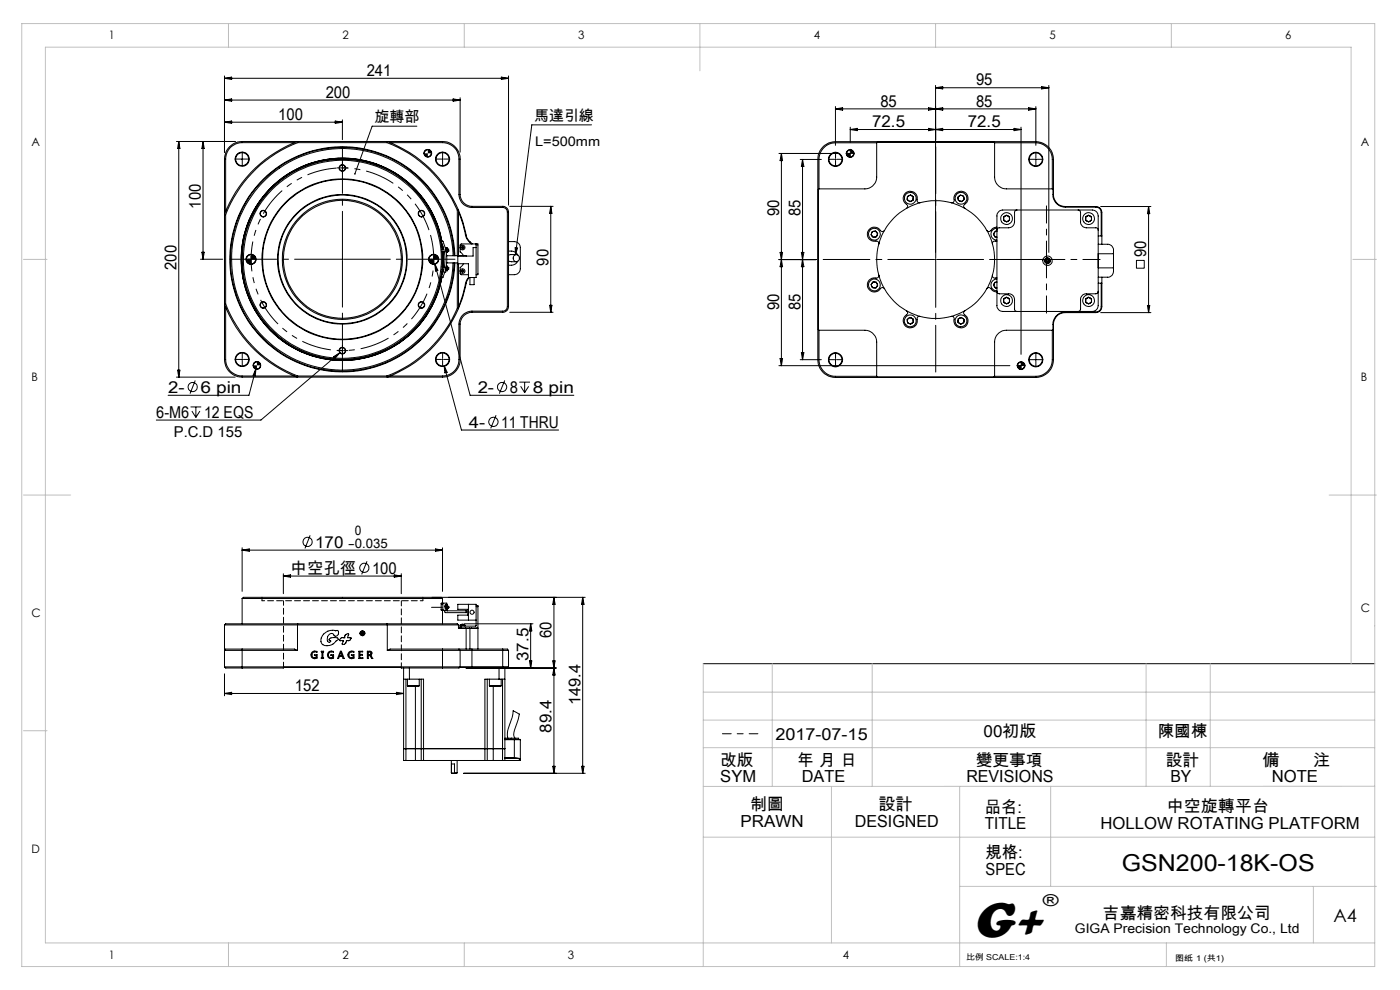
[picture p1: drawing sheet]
<svg xmlns="http://www.w3.org/2000/svg" width="297mm" height="210mm" viewBox="0 0 297 210" stroke-linecap="round" stroke-linejoin="round" font-family="sans-serif">
<g fill="none" stroke="#000" stroke-width=".21">
<path d="M47.6 16.1v16.2M47.6 16.6l1.5-.2v.5zM47.6 16.6h60.3M106.4 16.4l1.5 .2-1.5 .3zM107.9 16.1v27.4M198.5 18.1v35.4M198.5 18.6l1.5-.2v.5zM198.5 18.6h24M221 18.4l1.5 .2-1.5 .3zM222.5 18.1v35.4M37.4 30h12.5M37.9 30l.3 1.5h-.5z"/>
<path d="M37.9 30v50M43.1 30v25M43.1 30l.2 1.5h-.5zM47.6 25.9h25M47.6 25.9l1.5-.2v.5zM47.6 21.2l1.5-.2v.5zM47.6 21.2h50M48.7 31.1l1.3-.8 1.4-.3h42.5a3.7 3.7 0 0 1 3.7 3.8v7.5a2.57 2.57 0 0 0 2.5 2.5h6.5a1.21 1.21 0 0 1 1.3 1.2v20a1.21 1.21 0 0 1-1.3 1.2h-6.5a2.57 2.57 0 0 0-2.5 2.5v7.6a3.7 3.7 0 0 1-3.7 3.7h-42.5a3.7 3.7 0 0 1-3.8-3.7v-42.5l.3-1.5zM51.3 33.8h.2M51.4 33.6v.3M62.5 30.3h-11.1a3.5 3.5 0 0 0-3.5 3.5v11.1M63.1 30.3v-.3a26.7 26.7 0 0 0-15.5 15.5h.3"/>
<path d="M63.1 30.3a26.5 26.5 0 0 0-15.2 15.2M63.1 30.3h19M71.1 25.7l1.5 .2-1.5 .3zM72.5 35.6h.2M72.6 25.4v4.2M72.6 35.5v.3M82.1 30.3a26.3 26.3 0 0 1 14.9 14.3M82.1 30.3l.1-.3a26.7 26.7 0 0 1 15.1 14.5M82.8 30.3h11.1a3.5 3.5 0 0 1 3.5 3.5v7.5a2.77 2.77 0 0 0 2.7 2.7h6.5a.96 .96 0 0 1 1 1v20a.96 .96 0 0 1-1 1h-6.5a2.77 2.77 0 0 0-2.7 2.7v7.6a3.5 3.5 0 0 1-3.5 3.5h-11.1M88.4 26.8h-9.4l-3.7 10.1M90.8 31.7a.77 .77 0 0 0-.8 .8M91.5 32.5a.78 .78 0 0 1-.7 .8"/>
<path d="M93.8 33.8h.2M93.9 33.6v.3M96.1 21l1.5 .2-1.5 .3zM97.6 20.7v11.6M125.5 26.5h-12.7l-3.4 27.5M165.2 32.6h12.8M165.8 32.6v45M165.8 32.6l.2 1.5h-.5zM169.8 33.8h4.4M170.3 33.8v42.5M170.3 33.8l.2 1.5h-.5zM177.1 33.8h.3"/>
<path d="M177.2 33.7v.2M177.2 22.6v8.2M177.2 23.1h42.5M177.2 23.1l1.6-.2v.5zM180.2 32.6h.3M180.4 32.4v.3M180.4 31.8a.78 .78 0 0 0-.8 .8M180.4 27v3.2M180.4 27.5l1.5-.3v.5zM181.1 32.6a.72 .72 0 0 1-.7 .7M186 30.3v7.3a2.57 2.57 0 0 1-2.5 2.5h-9.8M186 30.3h-8.8a3.5 3.5 0 0 0-3.5 3.5v6.3"/>
<path d="M186 30.3h25M197 27.2l1.5 .3-1.5 .2zM197 22.9l1.5 .2-1.5 .3zM198.5 23.1l1.5-.2v.5zM198.5 27.5l1.5-.3v.5zM211 30.3v7.3a2.5 2.5 0 0 0 2.5 2.5h9.7M211 30.3h8.7a3.5 3.5 0 0 1 3.5 3.5v6.3M215.1 27.2l1.5 .3-1.5 .2zM216.6 27.5h-36.2M216.6 27v48.2M218.2 22.9l1.5 .2-1.5 .3zM219.6 33.8h.3"/>
<path d="M219.7 33.7v.2M219.7 22.6v8.2M42.5 55h4.7M42.8 53.5h.5l-.2 1.5zM47.9 45.5v19M53.1 55h.3M53.3 54a1.02 1.02 0 0 0-1.1 1M53.3 54.9v.2M54.3 55a1.02 1.02 0 0 1-1 1M72.5 55h.2M72.6 54.9v.2M91.9 55h.2"/>
<path d="M92 54.9v.2M92 54h-.1a1.05 1.05 0 0 0-.9 1M92.3 56l7.4 27.8h22M92.3 56l.6 1.4-.5 .1zM93 55a1.02 1.02 0 0 1-1 1M93.6 51.3l.3-.2a9.2 9.2 0 0 1 0 7.8l-.3-.2a8.8 8.8 0 0 0 0-7.4zM93.7 51.3a21.4 21.4 0 0 0-32.8-14.1 21.4 21.4 0 0 0 0 35.7 21.4 21.4 0 0 0 32.8-14.2M93.7 51.3a21.4 21.4 0 0 0-32.9-14.2 21.4 21.4 0 0 0 0 35.8 21.4 21.4 0 0 0 32.9-14.1M93.7 51.6l.2 1.3M93.8 51.2a21.5 21.5 0 0 0-33-14.1 21.5 21.5 0 0 0 0 35.8 21.5 21.5 0 0 0 33-14.1M93.8 57.1h.4M93.8 56.6h.5"/>
<path d="M93.9 58l.1-.9-.1 .9M93.9 52l.1 .9-.1-.9M93.9 57.1l-.2 1.3M93.9 53.4v3.2M94.1 53.4v3.2M94.2 52.9h-.4M94.3 53.4h-.5M94.4 57.7h.1M94.5 57.2h.1M94.5 52.8h.1M94.6 56.7h.1M94.6 53.3h.1"/>
<path d="M94.8 55.8h2.3M94.8 54.2l4.2 .1M94.8 52.6l.2 .2M94.8 52.6l.1 .9M94.8 52.6h-.2l.1 1 .2-.1M94.9 56.5l.1 .3M94.9 56.5l-.1 1M94.9 56.5l-.2-.1-.1 1 .2 .1M95 57.2l-.2 .3M95 57.2h.1M95 52.8h.1M95 52.8v.3"/>
<path d="M95 53.3l-.1 .2M95 56.8h.1M95 56.8v.1M95 56.9h.1M95 56.9v.3M95 53.1h.1M95 53.1v.2M95 53.3h.1M96.1 54.2a23.5 23.5 0 0 0-33.9-20.3 23.5 23.5 0 0 0-4.3 39.4 23.5 23.5 0 0 0 37.5-12.6l.5-2.3 .2-2.6M96.4 54.2a23.8 23.8 0 0 0-34.6-20.4 23.8 23.8 0 0 0-3.6 40 23.8 23.8 0 0 0 37.7-14l.5-4M96.5 54.2a23.9 23.9 0 0 0-35.6-19.9 23.9 23.9 0 0 0-1.3 40.8 23.9 23.9 0 0 0 36.8-17.6l.1-1.7M97 44.6v9.6"/>
<path d="M97 55.8v9.6M97.3 44.9l1.2 3.7a4.6 4.6 0 0 0 .9 2.6l.6 .5M97.3 44.5l1.3 4a4.4 4.4 0 0 0 .9 2.6l.7 .6M97.3 44.5l-.3 .1M97.3 44.5v9.7M97.3 55.9v9.6M98 52.5h.2M98 57.5h.2M98 52.4v.2M98.1 52.4h.1M98.1 52.4h-.2l.2 .2M98.1 52.6h.1"/>
<path d="M98.1 57.6h.1M98.1 52.4v.2M98.1 57.4v.2M98.2 52.4h.1M98.2 57.4v.1M98.2 57.4l-.1-.1-.2 .2 .2 .2 .1-.1M98.2 57.4l-.2 .2M98.2 52.4v.2M98.2 57.5v.1M98.2 52.6h.1M98.2 57.6h.1M98.3 55.9l-.7 .9 .1 1.4 1.7 .1"/>
<path d="M99.4 58.9a3 3 0 0 0-.8 1.9l-1.3 4.3M99.6 58.9l-.2 .1a4.3 4.3 0 0 0-.8 2.5l-1.3 4M99.7 58.9v1.5h.9v-1.5M101 51.7h.4v6.6h-.4M101 51.7v7.2h-1.6M101 51.7l-3.3 .1-.1 1.6 .7 .8M101 52.5h-.6v1.8h-3.3v1.6h2.3v3M107.9 55.3l.3 .2h1.3M107.9 53.3l1.2 .1 .8 .7M107.9 51.3h1.2a1.33 1.33 0 0 1 1.3 1.2v4.5a1.33 1.33 0 0 1-1.3 1.3h-1.2M108.1 43.8h9.2M108.5 55.5h.1"/>
<path d="M109.3 52.5l.5 .1-.4 1.4zM109.5 54h-1.2l-.4 .2M109.9 55.4l-.8 .7-1.2 .2M116.8 43.8v22.4M116.8 43.8l.3 1.5h-.5zM165.2 55.1h7.9M165.5 53.5h.5l-.2 1.6zM165.8 55.1l.2 1.5h-.5zM170 53.5h.5l-.2 1.6zM170.3 55.1l.2 1.5h-.5zM173.7 40.1h-.1v29.8l.1 .2M185 49.1l.7-.1 .5 .6-.3 .6-.7 .2-.4-.6z"/>
<path d="M185.2 59.8l.7 .1 .3 .6-.4 .6-.7-.1-.3-.6zM186.4 51.7a12.2 12.2 0 0 0 0 6.7M186.4 58.4a.59 .59 0 0 1-.2 .6 .59 .59 0 0 1-.7-.1 1.52 1.52 0 0 0-1.2 2.4 1.52 1.52 0 0 0 2.6-.2l.3-.1 .4 .2M186.4 58.4l.7 1.8 .5 1M187.6 48.9a.59 .59 0 0 1-.6 .2 .59 .59 0 0 1-.4-.5 1.52 1.52 0 0 0-2.6 .8 1.52 1.52 0 0 0 2.1 1.7l.3 .4v.2M187.6 48.9l-.5 1-.7 1.8M192.3 44.2a12.1 12.1 0 0 0-4.7 4.7M192.5 41.7l.7-.4 .5 .5v.7l-.7 .3-.6-.4zM195.2 43a13.1 13.1 0 0 1 6.6 0M195.2 43a.57 .57 0 0 1-.6-.2 .57 .57 0 0 1 0-.7 1.53 1.53 0 0 0-2.4-1.3 1.53 1.53 0 0 0 .3 2.7v.4l-.2 .3M195.2 43l-2.9 1.2M198.4 55.1h.2"/>
<path d="M198.5 54.9v.3M201.8 43a.55 .55 0 0 0 .6-.2 .55 .55 0 0 0 0-.7 1.54 1.54 0 0 1 2.3-1.3 1.54 1.54 0 0 1-.2 2.7l-.1 .4 .3 .3M201.8 43l2.9 1.2M203.2 41.8l.5-.4 .7 .2 .1 .7-.5 .5-.7-.3zM204.7 44.2a12.1 12.1 0 0 1 4.6 4.7M209.3 48.9l.7 1.4 .5 1.4M210.5 58.4a.61 .61 0 0 0 .3 .6 .61 .61 0 0 0 .7-.1M210.5 51.7a12.2 12.2 0 0 1 0 6.7M210.5 58.4l-.5 1.5-.7 1.3M211.2 49l.3 .1a.62 .62 0 0 0-.6 .6 .62 .62 0 0 0 .6 .6h-.4l-.4-.7zM211.5 59.2a1.25 1.25 0 0 0-1.3 1.2 1.25 1.25 0 0 0 1.3 1.3M211.5 48.4a1.25 1.25 0 0 0-1.3 1.3 1.25 1.25 0 0 0 1.3 1.2"/>
<path d="M211.5 51.2a.61 .61 0 0 0-.7 0 .61 .61 0 0 0-.3 .5M211.5 48.2a2.66 2.66 0 0 0-1.6 .9l-.6-.2M212 44.8l.7-.3h19a1.26 1.26 0 0 1 1.3 1.3v19a1.26 1.26 0 0 1-1.3 1.3h-19a1.26 1.26 0 0 1-1.2-1.3v-19.2zM212.9 46l.6-.4 .6 .4 .1 .7-.6 .4-.7-.3zM215.7 44.5l-.5 .5v2.1a1.26 1.26 0 0 1-1.2 1.2h-2.1l-.3 .2-.1 .3M221.9 55.1h.2M222 54.9l-.3 .2M222 54.9v.3M222.3 54.7l-.3 .2M222.3 54.7a.62 .62 0 0 1 .6 .7 .62 .62 0 0 1-.8 .5 .62 .62 0 0 1-.4-.8M222.3 54.7l-.5 .1-.1 .3M223.2 40.1l.2 .1a3 3 0 0 0 1.8 3.6l.8 .1h6.5a1.09 1.09 0 0 1 1.1 1.2v5"/>
<path d="M228.7 44.5l.5 .4v2.2a1.26 1.26 0 0 0 1.3 1.2h2.1l.3 .2 .1 .3M230.3 46l.6-.4 .6 .4 .1 .7-.6 .4-.7-.3zM233 53.8h3.2M233 51.8h2a1.2 1.2 0 0 1 1.2 1.2v4.6a1.21 1.21 0 0 1-1.2 1.2h-2M233 50.1h.8M233.5 43.8h10.7M233.8 51.8v-6.7a1.26 1.26 0 0 0-1.3-1.3h-6.5a2.45 2.45 0 0 1-2.5-2.5v-7.5a3.7 3.7 0 0 0-3.8-3.8h-42.5a3.7 3.7 0 0 0-3.7 3.8v42.5a3.7 3.7 0 0 0 3.7 3.8h42.5a3.7 3.7 0 0 0 3.8-3.8v-7.5a2.51 2.51 0 0 1 2.5-2.5h6.5a1.26 1.26 0 0 0 1.3-1.3v-6.2M236.2 56.8h-3.2M241.1 55.2h1.6v1.7h-1.6zM243.7 43.8v22.5M243.7 43.8l.2 1.5h-.5zM37.7 78.5h.5l-.3 1.5z"/>
<path d="M47.9 64.5a26.7 26.7 0 0 0 15.2 15.3M47.9 64.5h-.3a26.7 26.7 0 0 0 15.5 15.5v-.2M47.9 65.1v11.2a3.5 3.5 0 0 0 3.5 3.5h11.1M51.3 76.3h.2M51.4 76.1v.3M54.3 78.2l-1.5 5.6h-17.1M54.3 78.2l-.1 1.6-.5-.2zM54.5 76.8a.72 .72 0 0 0-.7 .7M55.2 77.5a.78 .78 0 0 1-.7 .8M63.1 79.8h19M70.8 75.7l1.3-.8-1 1.1zM72.1 74.9l-16.7 14.2h-22.2"/>
<path d="M72.5 74.4h.2M72.6 74.3v.2M93.8 76.3h.2M93.9 76.1v.3M94.2 77.6l3.7 13.6h20.6M94.2 77.6l.7 1.4-.5 .1zM97 65.4a26.3 26.3 0 0 1-14.9 14.4M97 65.4l.3 .1M97.3 65.5a26.7 26.7 0 0 1-15.1 14.5l-.1-.2M108.1 66.2h9.2M116.6 64.8h.5l-.3 1.4zM165.2 77.6h49"/>
<path d="M165.5 76.1h.5l-.2 1.5zM169.8 76.3h4.4M170 74.8h.5l-.2 1.5zM173.7 70.1v6.2a3.5 3.5 0 0 0 3.5 3.5h8.8M173.7 70.1h9.8a2.51 2.51 0 0 1 2.5 2.5v7.2M177.1 76.3h.3M177.2 76.2v.2M186 79.8h25M187.6 61.2a12.1 12.1 0 0 0 4.7 4.7M192.3 65.9a.59 .59 0 0 1 .2 .6 .59 .59 0 0 1-.4 .5 1.53 1.53 0 0 0 .8 2.5 1.53 1.53 0 0 0 1.7-2.1l.2-.2 .4-.1M192.3 65.9l2.9 1.2M192.4 67.8l.6-.5 .7 .3 .1 .7-.6 .4-.7-.2z"/>
<path d="M195.2 67.1a13.1 13.1 0 0 0 6.6 0M203.3 67.6l.6-.3 .6 .5v.7l-.7 .3-.6-.4zM204.7 65.9a.59 .59 0 0 0-.3 .6 .59 .59 0 0 0 .5 .5 1.5 1.5 0 0 1-.7 2.5 1.5 1.5 0 0 1-1.8-1.9l-.1-.4-.5-.1M204.7 65.9l-2.9 1.2M209.3 61.2a12.1 12.1 0 0 1-4.6 4.7M209.3 61.2a.59 .59 0 0 1 .7-.2 .59 .59 0 0 1 .4 .5l.5 .3 .6 .1M211.5 61.8l.1 .3 .4 .2h2a1.21 1.21 0 0 1 1.2 1.3v2l.2 .3 .3 .2M211.5 61.1a.62 .62 0 0 1-.6-.7 .62 .62 0 0 1 .6-.6l-.5 .1-.2 .7 .4 .5h.3M212.9 63.4l.6-.4 .6 .4 .1 .7-.6 .4-.7-.3zM216.5 77.6h.2M216.6 77.4v.3M216.6 76.8h-.1a.74 .74 0 0 0-.6 .8"/>
<path d="M217.3 77.6v.1a.73 .73 0 0 1-.7 .6M219.6 76.3h.3M219.7 76.2v.2M223.2 70.1v6.2a3.5 3.5 0 0 1-3.5 3.5h-8.7M223.2 70.1h-9.7a2.51 2.51 0 0 0-2.5 2.5v7.2M230.3 63.4l.6-.4 .6 .4 .1 .7-.6 .4-.7-.3zM233 61.8l-.1 .3-.4 .2h-2a1.21 1.21 0 0 0-1.3 1.3v2l-.1 .3-.4 .2M233 60.1h.8M233.5 66.3h10.7M233.6 60.1v4.9a1.09 1.09 0 0 1-1.1 1.2h-6.5a2.59 2.59 0 0 0-2.6 2.6v1.1l-.2 .2M243.4 64.8h.5l-.2 1.5zM37.4 80h12.5"/>
<path d="M40.4 86.3h2.3M40.7 87.2l.9 1.3M41.4 80.7l-1.1 2.8M41.6 86.3v2.2M42.4 87.2l-.8 1.3M105.2 88.1l-1.1 2.8M107.1 80.7l-1.2 2.8M110.2 81.1h2.2M110.5 81.9l.8 1.4M111.3 81.1v2.2M112.1 81.9l-.8 1.4M51.4 116.2v9.2"/>
<path d="M51.4 116.7h42.5M51.4 116.7l1.5-.3v.5zM65.8 113.6l-1.1 2.7M77.9 119.1l-1.2 2.7M92.4 116.4l1.5 .3-1.5 .2zM93.9 116.2v9.2M47.6 132.6h15.5M47.6 132.6v8.9M51.4 127h42.5M51.4 127a1.87 1.87 0 0 1 1.6-.3h40.6l.3 .3M51.4 137.7h-3.5l-.3 .3h15.5M51.4 127v5.3"/>
<path d="M51.4 137.7v4M51.4 137.7h11.1l.6 .3M60.1 121.7v4.2M60.1 122.2h25M60.1 122.2l1.5-.3v.5zM63.1 132.6v5.4M63.1 132.6h19.1M63.1 132.3h-15.2l-.3 .3M63.1 132.3h19M63.1 132.3v.3M66.3 138.3l.5-.2 .4 .1v.2a.64 .64 0 0 0-1 .4 .64 .64 0 0 0 .9 .7v-.4h-.4v-.2h.6v.7a.83 .83 0 0 1-1.2-.2 .83 .83 0 0 1 .2-1.1zM68.2 138.1h.5l-.2 .2v1.2h.2v.2h-.5v-.2h.1v-1.2z"/>
<path d="M68.7 134.5a3.7 3.7 0 0 1 2.8-.8 .63 .63 0 0 1 .1 1.1 .63 .63 0 0 1-1-.4 1.07 1.07 0 0 0-1.1 .6 1.07 1.07 0 0 0 .2 1.2l.5-.2-.4-.2v-.2a1.58 1.58 0 0 1 2-.1l-.1 .2-.4 .2a2.01 2.01 0 0 1-3.1 .5 1.74 1.74 0 0 1 .5-1.9zM69.7 138.3l.6-.2 .4 .1v.2a.64 .64 0 0 0-1 .4 .64 .64 0 0 0 .9 .7v-.4h-.4v-.2h.6v.7a.83 .83 0 0 1-1.2-.2 .83 .83 0 0 1 .1-1.1zM72.2 138.1h.2l.6 1.6h-.2l-.2-.4h-.6l-.2 .4h-.2zM72.3 138.3l.3 .8h-.6zM72.3 135.4l.3-.2a.4 .4 0 0 0 .5 0 .4 .4 0 0 0 .1-.4l.7-.4-.2 .9h.8a.7 .7 0 0 1-1 .6v.1a.64 .64 0 0 1-.9 .6l.2-.7-.8-.1zM73 135.3h.1M74.1 138.3l.5-.2 .5 .1v.2a.64 .64 0 0 0-1.1 .4 .64 .64 0 0 0 .9 .7v-.4h-.4v-.2h.6v.7a.83 .83 0 0 1-1.1-.2 .83 .83 0 0 1 .1-1.1zM76.1 138.1h.8v.2h-.6v.5h.6v.2h-.6v.5h.7v.2h-.9zM76.7 134l.4 .1-.2 .3 .3 .2-.4-.2-.1 .2zM76.8 134.1l.2 .1-.2 .1zM77.9 138.1h.5a.41 .41 0 0 1 .5 .4 .41 .41 0 0 1-.3 .5l.5 .7h-.3l-.4-.7h-.3v.7h-.2zM78.1 138.3h.3a.28 .28 0 0 1 .3 .3 .28 .28 0 0 1-.3 .2h-.3z"/>
<path d="M78.6 139h.1M82.1 132.3h14.9l.3 .3M82.1 132.3l.1 .3M82.2 132.6h15.1M82.2 138h15.4M82.2 132.6v5.4M83.6 121.9l1.5 .3-1.5 .2zM85.1 121.7v4.2M91.5 128.8h2.3M91.6 126.7h32.5M93.6 129.3v.2h.4M93.6 129.3h.3"/>
<path d="M93.6 128.1h.3M93.6 128.1v1.2M93.9 137.7h3.5M93.9 127v.9M93.9 129.5v2.8M93.9 137.7v4M93.9 137.7h-11.1l-.6 .3M93.9 129.3l.1 .2M93.9 128.1v1.2M94 127.9l-.1 .2M94 127.9h-.4v.2M94 127.9h.8v.4"/>
<path d="M94 129.5h.8M94.4 129.5l.1 .5h4.4M94.4 128.6h.2M94.7 128.3l-.1 1h.3M94.7 128.3h.2M94.7 128.3a.4 .4 0 0 0-.4 .4 .4 .4 0 0 0 .3 .4M94.8 129.5l.1 .1M94.8 129.5h.1M94.8 129.3v.2M94.9 128.3l.1 .5M94.9 128.3v1M94.9 129.6h4"/>
<path d="M95 128.6h.1M95 128.6v.1M95 128.9l-.1 .4M95 128.8v.1M95 128.7v.1M95 128.9h.1M95 128.9v.1zM95 128.8h.1M95 128.7h.1M97.3 132.6v.7h1.6M97.3 133.2h1.4M97.4 137.7h2.7"/>
<path d="M97.4 137.7l.2 .3M97.6 132.6h1M97.6 132.8h.3M97.6 138h10.3M97.6 132.6v.6M97.6 138v3.5M97.9 132.8v.4M97.9 132.5l-.3 .1M97.9 132.5h.1M97.9 132.5h.5M98.4 132.5l.2 .1M98.4 132.5h.1"/>
<path d="M98.5 132.3h14.6M98.6 132.6v.2M98.7 133.2h.9M98.7 133.2l.2 .1M98.9 129.6v.4M98.9 133.3h.8M98.9 133.3v4.4M99.4 128.2v3.3M99.6 133.2h1.6M99.6 133.2l.1 .1M99.7 133.3h1.7M99.7 133.3v4.4"/>
<path d="M100.1 137.7h6.5M100.1 137.7v3.9M101 128.4h.4v.3M101 131.5h-3.9v-1h2.1v-1.3h-2.1v-1h3.9v4.6h-3.1M101 128.7h.4M101.2 133.2l.2 .1M101.4 128.7v4.4l-.2 .1M101.4 133.3v4.4M106.6 137.7h.2a.99 .99 0 0 1 1.1 .3M106.6 137.7v3.9M107.9 138v3.5M112.6 132.3v9.4"/>
<path d="M112.6 132.3l.2 1.5h-.5zM117.5 126.7v37.3M117.5 126.7l.3 1.5h-.5zM123.6 126.7l.3 1.5h-.5zM123.6 126.7v37.3M47.6 141.5h50M47.6 141.5l.3 .2h3.5M47.6 142.9v4.7M47.6 147.1l1.5-.2v.4zM47.6 147.1h38M51.4 141.7h8.7l.1-.1 33.7 .1M84.1 146.9l1.5 .2-1.5 .2z"/>
<path d="M85.6 144.1h1.3M85.6 158.8h.5zM85.6 141.7v19.6h.5M86.1 158.8h21M86.1 144.1v17.2M86.4 145.4l.1 .2h2.3l.1-.2M86.4 145.4h2.5M86.4 144.1v1.3M86.9 144.1h3v17.2M86.9 141.7v2.4M88.1 145.6v15.7M88.9 144.1v1.3"/>
<path d="M89.4 144.1v17.2M97.5 141.6h2.6M97.6 141.5l-.2 .2h-3.5M97.6 141.5h10.3M98.9 141.7h19.1M100.1 141.6h6.5M103.4 144.1v17.2M103.8 145.4l.1 .2h2.3l.1-.2M103.8 145.4h2.5M103.8 144.1v1.3M104.6 145.6v15.7M105.9 144.1h1.2"/>
<path d="M105.9 141.6v2.5M105.9 144.1h-3v17.2M106.3 144.1v1.3M106.6 144.1v17.2M107.1 141.6v19.7M107.1 156.9h2M107.1 156.8h2M107.1 156.6h1.4M107.7 156.6a7.6 7.6 0 0 1 1-4.4l.2-1.4 1.3 .7-.8 2.7a2.52 2.52 0 0 0-.1 2.4M107.9 141.5l-1.3 .1M108.5 156.6h1.5v.2M108.5 156.6v.2"/>
<path d="M109.1 156.9h1.3M109.1 156.8v.1M109.1 156.8l1.3 .1M109.1 156.9v3.9M110.4 156.9l-.1 4.4M112.3 140.2h.5l-.2 1.5zM117.3 140.2h.5l-.3 1.5zM117.5 141.7l.3 1.5h-.5zM149.2 140.8h142.4M86.1 161.3h2M88.1 161.3h1.3M89.4 161.3h.5"/>
<path d="M89.9 161.3h13M95.7 163.9l.4 .1M95.7 161.3v2.6M95.7 163.9h.1M95.8 163.9v-1.8h.6v1.8M95.8 163.9l.3 .1M96.4 163.9h.6M96.4 163.9l-.3 .1M97 163.9l-.9 .1M97 161.3v2.6M98.4 164h25.7M102.9 161.3h.5"/>
<path d="M103.4 161.3h1.2M104.6 161.3h2M106.6 161.3h.5M107.1 160.8h2M107.1 161.3h3.2M109.1 160.8l1.1 .1 .2 .2h-.1M109.1 160.8h.1M109.1 160.8l1 .2 .2 .1M110.3 161.1v.2M117.3 162.6h.5l-.3 1.4zM123.4 162.6h.5l-.3 1.4z"/>
<circle cx="51.4" cy="33.8" r="1.37"/>
<circle cx="51.4" cy="33.8" r="1.51"/>
<circle cx="72.6" cy="35.6" r=".63"/>
<circle cx="72.6" cy="35.6" r=".7"/>
<circle cx="90.7" cy="32.5" r=".75"/>
<circle cx="90.8" cy="32.5" r=".83"/>
<circle cx="93.9" cy="33.8" r="1.37"/>
<circle cx="93.9" cy="33.8" r="1.49"/>
<circle cx="177.2" cy="33.8" r="1.48"/>
<circle cx="177.2" cy="33.8" r="1.38"/>
<circle cx="180.4" cy="32.6" r=".75"/>
<circle cx="180.4" cy="32.6" r=".83"/>
<circle cx="219.7" cy="33.8" r="1.5"/>
<circle cx="219.7" cy="33.8" r="1.38"/>
<circle cx="53.3" cy="55" r="1"/>
<circle cx="53.3" cy="55" r="1.08"/>
<circle cx="55.8" cy="45.3" r=".63"/>
<circle cx="55.8" cy="45.3" r=".7"/>
<circle cx="72.6" cy="55" r="13.6"/>
<circle cx="72.6" cy="55" r="13.7"/>
<circle cx="72.6" cy="55" r="21"/>
<circle cx="72.6" cy="55" r="17.1"/>
<circle cx="72.6" cy="55" r="12.5"/>
<circle cx="72.6" cy="55" r="21.2"/>
<circle cx="72.6" cy="55" r="16.9"/>
<circle cx="72.6" cy="55" r="12.7"/>
<circle cx="89.4" cy="45.3" r=".64"/>
<circle cx="89.4" cy="45.3" r=".71"/>
<circle cx="92" cy="55" r="1.08"/>
<circle cx="92" cy="55" r="1.01"/>
<circle cx="98.1" cy="57.5" r=".5"/>
<circle cx="98.1" cy="52.5" r=".5"/>
<circle cx="109.6" cy="54.8" r=".71"/>
<circle cx="185.5" cy="49.7" r="1.25"/>
<circle cx="185.5" cy="49.7" r=".64"/>
<circle cx="193.1" cy="42.1" r="1.25"/>
<circle cx="193.1" cy="42.1" r=".61"/>
<circle cx="203.9" cy="42.1" r="1.25"/>
<circle cx="203.9" cy="42.1" r=".61"/>
<circle cx="213.5" cy="46.4" r="1.26"/>
<circle cx="213.5" cy="46.4" r=".62"/>
<circle cx="222.2" cy="55.3" r=".5"/>
<circle cx="222.2" cy="55.3" r="1"/>
<circle cx="222.2" cy="55.3" r=".38"/>
<circle cx="222.2" cy="55.3" r=".19"/>
<circle cx="230.9" cy="46.4" r="1.25"/>
<circle cx="230.9" cy="46.4" r=".61"/>
<circle cx="51.4" cy="76.3" r="1.37"/>
<circle cx="51.4" cy="76.3" r="1.51"/>
<circle cx="54.5" cy="77.5" r=".82"/>
<circle cx="54.5" cy="77.5" r=".75"/>
<circle cx="55.8" cy="64.7" r=".63"/>
<circle cx="55.8" cy="64.7" r=".7"/>
<circle cx="72.6" cy="74.4" r=".61"/>
<circle cx="72.6" cy="74.4" r=".7"/>
<circle cx="89.4" cy="64.7" r=".64"/>
<circle cx="89.4" cy="64.7" r=".71"/>
<circle cx="93.9" cy="76.3" r="1.37"/>
<circle cx="93.9" cy="76.3" r="1.49"/>
<circle cx="177.2" cy="76.3" r="1.48"/>
<circle cx="177.2" cy="76.3" r="1.38"/>
<circle cx="185.5" cy="60.4" r=".62"/>
<circle cx="185.5" cy="60.4" r="1.25"/>
<circle cx="193.1" cy="68.1" r=".62"/>
<circle cx="193.1" cy="68.1" r="1.25"/>
<circle cx="203.9" cy="68.1" r=".63"/>
<circle cx="203.9" cy="68.1" r="1.25"/>
<circle cx="213.5" cy="63.8" r="1.26"/>
<circle cx="213.5" cy="63.8" r=".62"/>
<circle cx="216.6" cy="77.6" r=".81"/>
<circle cx="216.6" cy="77.5" r=".75"/>
<circle cx="219.7" cy="76.3" r="1.5"/>
<circle cx="219.7" cy="76.3" r="1.38"/>
<circle cx="230.9" cy="63.8" r=".61"/>
<circle cx="230.9" cy="63.7" r="1.25"/>
<circle cx="40.9" cy="82.1" r=".97"/>
<circle cx="104.7" cy="89.5" r=".98"/>
<circle cx="106.5" cy="82.1" r=".98"/>
<circle cx="65.2" cy="115" r=".98"/>
<circle cx="76.9" cy="134.3" r=".51"/>
<circle cx="76.9" cy="134.3" r=".47"/>
<circle cx="77.3" cy="120.4" r=".98"/>
<circle cx="100.1" cy="129.9" r=".43"/>
</g>
<path d="M91.2 49.3a19.4 19.4 0 0 0-32.4-7.8 19.4 19.4 0 0 0 8.7 32.2 19.4 19.4 0 0 0 24-23.2l-.3-1.2" fill="none" stroke="#000" stroke-width=".21" stroke-dasharray="6.3 1.3 1.3 1.3 1.3 1.3" stroke-dashoffset="-.5" stroke-linecap="butt"/>
<path d="M72.4 55h-23.6M72.6 54.7v-23.6M72.6 55.2v23.7M72.9 55h23.6M198.3 55h-23.7M198.5 54.8v-23.6M198.5 55.3v23.6M198.8 55h23.6" fill="none" stroke="#000" stroke-width=".21" stroke-dasharray="30.5 1.3 1.3 1.3" stroke-dashoffset="20.6"/>
<g fill="none" stroke="#000" stroke-width=".21" stroke-dasharray="30.5 1.3 1.3 1.3">
<path d="M51.1 33.7h-1.2M51.4 33.5v-1.3M51.4 34v1.2M51.6 33.7h1.3M72.4 35.6h-.9M72.6 35.4v-.9M72.6 35.9v.8M72.9 35.6h.9M93.6 33.7h-1.2M93.9 33.5v-1.3M93.9 34v1.2M94.1 33.7h1.3"/>
<path d="M177 33.8h-1.2M177.3 33.5v-1.2M177.3 34v1.3M177.5 33.8h1.3M180.1 32.5h-.6M180.4 32.3v-.6M180.4 32.8v.6M180.6 32.5h.7M219.5 33.8h-1.2M219.8 33.5v-1.2M219.8 34v1.3M220 33.8h1.3"/>
<path d="M53 55h-.5M53.3 54.7v-.5M53.3 55.2v.5M53.5 55h.5M91.8 55h-.5M92 54.7v-.5M92 55.2v.5M92.3 55h.5M97.9 52.5h-.1M97.9 57.5h-.1M98.1 52.2v-.1M98.1 52.7v.2"/>
<path d="M98.1 57.2v-.1M98.1 57.7v.2M98.4 52.5h.1M98.4 57.5h.1M51.1 76.2h-1.2M51.4 76v-1.3M51.4 76.5v1.2M51.6 76.2h1.3M72.4 74.4h-.9M72.6 74.1v-.9M72.6 74.6v.9M72.9 74.4h.9"/>
<path d="M93.6 76.2h-1.2M93.9 76v-1.3M93.9 76.5v1.2M94.1 76.2h1.3M177 76.3h-1.2M177.3 76v-1.2M177.3 76.5v1.3M177.5 76.3h1.3M216.4 77.5h-.6M216.6 77.3v-.6M216.6 77.8v.6M216.9 77.5h.6"/>
<path d="M219.5 76.3h-1.2M219.8 76v-1.2M219.8 76.5v1.3M220 76.3h1.3M55.6 126.7v.7M89.7 127.4v-.7"/>
</g>
<path d="M221.8 55h-11.2M222 54.8v-11.1M222 55.3v11.1M222.3 55h11.1" fill="none" stroke="#000" stroke-width=".21" stroke-dasharray="30.5 1.3 1.3 1.3" stroke-dashoffset="26.8"/>
<path d="M153.3 155.6h7.5" fill="none" stroke="#000" stroke-width=".21" stroke-dasharray="30.5 1.3 1.3 1.3" stroke-dashoffset="28.6"/>
<path d="M55.6 127.4h34.1" fill="none" stroke="#000" stroke-width=".21" stroke-dasharray="1.3 .6" stroke-dashoffset=".7"/>
<path d="M60.1 127.4v14" fill="none" stroke="#000" stroke-width=".21" stroke-dasharray="1.3 .6" stroke-dashoffset=".3"/>
<path d="M85.1 127.4v14.3" fill="none" stroke="#000" stroke-width=".21" stroke-dasharray="1.3 .6" stroke-dashoffset=".2"/>
<g fill="none" stroke="#c0c0c0" stroke-width=".21">
<path d="M4.6 5h287v200h-287zM48.5 5v5M98.5 5v5M148.5 5v10M198.5 5v5M248.5 5v5M5 55h5M287 55h5M5 105h10M282 105h10M5 155h5M149.2 152.7h142.4"/>
<path d="M149.2 146.8h142.4M149.2 140.8v64.2M149.2 158.6h142.4M163.8 140.8v26M185 140.8v26M243.1 140.8v26M256.8 140.8v26M286.6 140.8v-130.8h-277v190h282M149.2 177.6h142.4M176.4 166.8v33.2M203.6 166.8v38.2M222.9 166.8v21.2"/>
<path d="M291.6 166.8h-142.4M203.6 188h88.4M278.6 188v12M48.5 200v5M98.5 200v5M247.4 200v5"/>
</g>
<g fill="#000">
<path d="M75.2 36.8l.1 .3 .2-.2zM109.3 52.5l.5 .1-.4 1.4z"/>
<path d="M179.6 32.6a.72 .72 0 0 0 .8 .7v-.7zM180.4 31.8v.8h.7a.78 .78 0 0 0-.7-.8zM215.9 77.6v.1a.8 .8 0 0 0 .7 .6v-.7zM216.6 76.8v.8h.7a.72 .72 0 0 0-.7-.8z"/>
<path d="M53.8 77.5a.78 .78 0 0 0 .7 .8v-.8zM54.5 76.8v.7l.7-.1a.73 .73 0 0 0-.7-.6zM90 32.5a.78 .78 0 0 0 .8 .8v-.8zM90.8 31.7v.8h.7a.78 .78 0 0 0-.7-.8zM52.2 55a1.02 1.02 0 0 0 1.1 1v-1zM53.3 54v1h1l-.4-.8zM91 55a1.02 1.02 0 0 0 1 1v-1zM92 54v1h1a1.02 1.02 0 0 0-1-1z"/>
</g>
<text font-size="11" x="206.4" y="198.7">G+</text>
<text font-size="4.9" x="238" y="184.7">GSN200-18K-OS</text>
<text font-size="3.9" x="282.9" y="195.5">A4</text>
<g font-size="3.5">
<text x="77.8" y="16.1">241</text>
<text x="69.1" y="20.7">200</text>
<text x="186.8" y="22.6">85</text>
<text x="207.1" y="22.6">85</text>
<text x="207.1" y="18.1">95</text>
<text x="59" y="25.4">100</text>
<text x="185" y="27">72.5</text>
<text x="205.3" y="27">72.5</text>
<text x="42.6" y="44.3" transform="rotate(-90 42.6 44.3)">100</text>
<text x="165.3" y="45.8" transform="rotate(-90 165.3 45.8)">90</text>
<text x="169.8" y="45.8" transform="rotate(-90 169.8 45.8)">85</text>
<text x="37.5" y="57.2" transform="rotate(-90 37.5 57.2)">200</text>
<text x="116.4" y="56.4" transform="rotate(-90 116.4 56.4)">90</text>
<text x="243.2" y="54.6" transform="rotate(-90 243.2 54.6)">90</text>
<text x="165.3" y="65.8" transform="rotate(-90 165.3 65.8)">90</text>
<text x="169.8" y="65.8" transform="rotate(-90 169.8 65.8)">85</text>
<text x="35.7" y="83.3">2-</text>
<text x="42.5" y="83.3">6 pin</text>
<text x="101.3" y="83.3">2-</text>
<text x="108.1" y="83.3">8</text>
<text x="113" y="83.3">8 pin</text>
<text x="33.2" y="88.6">6-M6</text>
<text x="43.3" y="88.6">12 EQS</text>
<text x="99.5" y="90.7">4-</text>
<text x="106.3" y="90.7">11 THRU</text>
<text x="66.9" y="116.2">170</text>
<text x="61.6" y="121.7">中空孔徑</text>
<text x="78.9" y="121.7">100</text>
<text x="117" y="135.3" transform="rotate(-90 117 135.3)">60</text>
<text x="112.1" y="140.2" transform="rotate(-90 112.1 140.2)">37.5</text>
<text x="62.6" y="146.6">152</text>
<text x="123.2" y="149.6" transform="rotate(-90 123.2 149.6)">149.4</text>
<text x="117" y="155.5" transform="rotate(-90 117 155.5)">89.4</text>
<text x="164.5" y="157">2017-07-15</text>
<text x="208.7" y="156.4">00初版</text>
<text x="245.6" y="156.4">陳國棟</text>
<text x="152.8" y="162.4">改版</text>
<text x="152.8" y="165.9">SYM</text>
<text x="169.1" y="162.4">年 月 日</text>
<text x="170.1" y="165.9">DATE</text>
<text x="205" y="165.9">REVISIONS</text>
<text x="207" y="162.4">變更事項</text>
<text x="247.4" y="162.4">設計</text>
<text x="248.3" y="165.9">BY</text>
<text x="267.8" y="162.4">備</text>
<text x="269.8" y="165.9">NOTE</text>
<text x="278.6" y="162.4">注</text>
<text x="159.1" y="171.9">制圖</text>
<text x="186.4" y="171.9">設計</text>
<text x="208.9" y="172.4">品名:</text>
<text x="247.5" y="172.2">中空旋轉平台</text>
<text x="157.1" y="175.4">PRAWN</text>
<text x="181.3" y="175.4">DESIGNED</text>
<text x="208.9" y="175.9">TITLE</text>
<text x="233.5" y="175.8">HOLLOW ROTATING PLATFORM</text>
<text x="209.1" y="182.1">規格:</text>
<text x="209.1" y="185.6">SPEC</text>
<text x="221.2" y="192.2">®</text>
<text x="234" y="194.8">吉嘉精密科技有限公司</text>
</g>
<g font-size="3.2">
<text x="79.5" y="26">旋轉部</text>
<text x="113.3" y="25.7">馬達引線</text>
<text x="36.9" y="92.6">P.C.D 155</text>
</g>
<g font-size="2.8">
<text x="113.5" y="31">L=500mm</text>
<text x="75.3" y="113.4">0</text>
<text x="73.9" y="116.2">-0.035</text>
<text x="228" y="197.8">GIGA Precision Technology Co., Ltd</text>
</g>
<g font-size="2.5">
<text x="23.1" y="8.4">1</text>
<text x="72.7" y="8.4">2</text>
<text x="122.7" y="8.4">3</text>
<text x="172.7" y="8.4">4</text>
<text x="222.7" y="8.4">5</text>
<text x="272.7" y="8.4">6</text>
<text x="6.7" y="30.9">A</text>
<text x="288.7" y="30.9">A</text>
<text x="6.7" y="80.9">B</text>
<text x="288.7" y="80.9">B</text>
<text x="6.7" y="130.9">C</text>
<text x="288.7" y="129.9">C</text>
<text x="6.7" y="180.9">D</text>
<text x="23.1" y="203.4">1</text>
<text x="72.7" y="203.4">2</text>
<text x="120.5" y="203.4">3</text>
<text x="178.8" y="203.4">4</text>
</g>
<g font-size="1.7">
<text x="204.9" y="203.7">比例 SCALE:1:4</text>
<text x="249.3" y="203.8">图纸 1 (共1)</text>
</g>
</svg>
